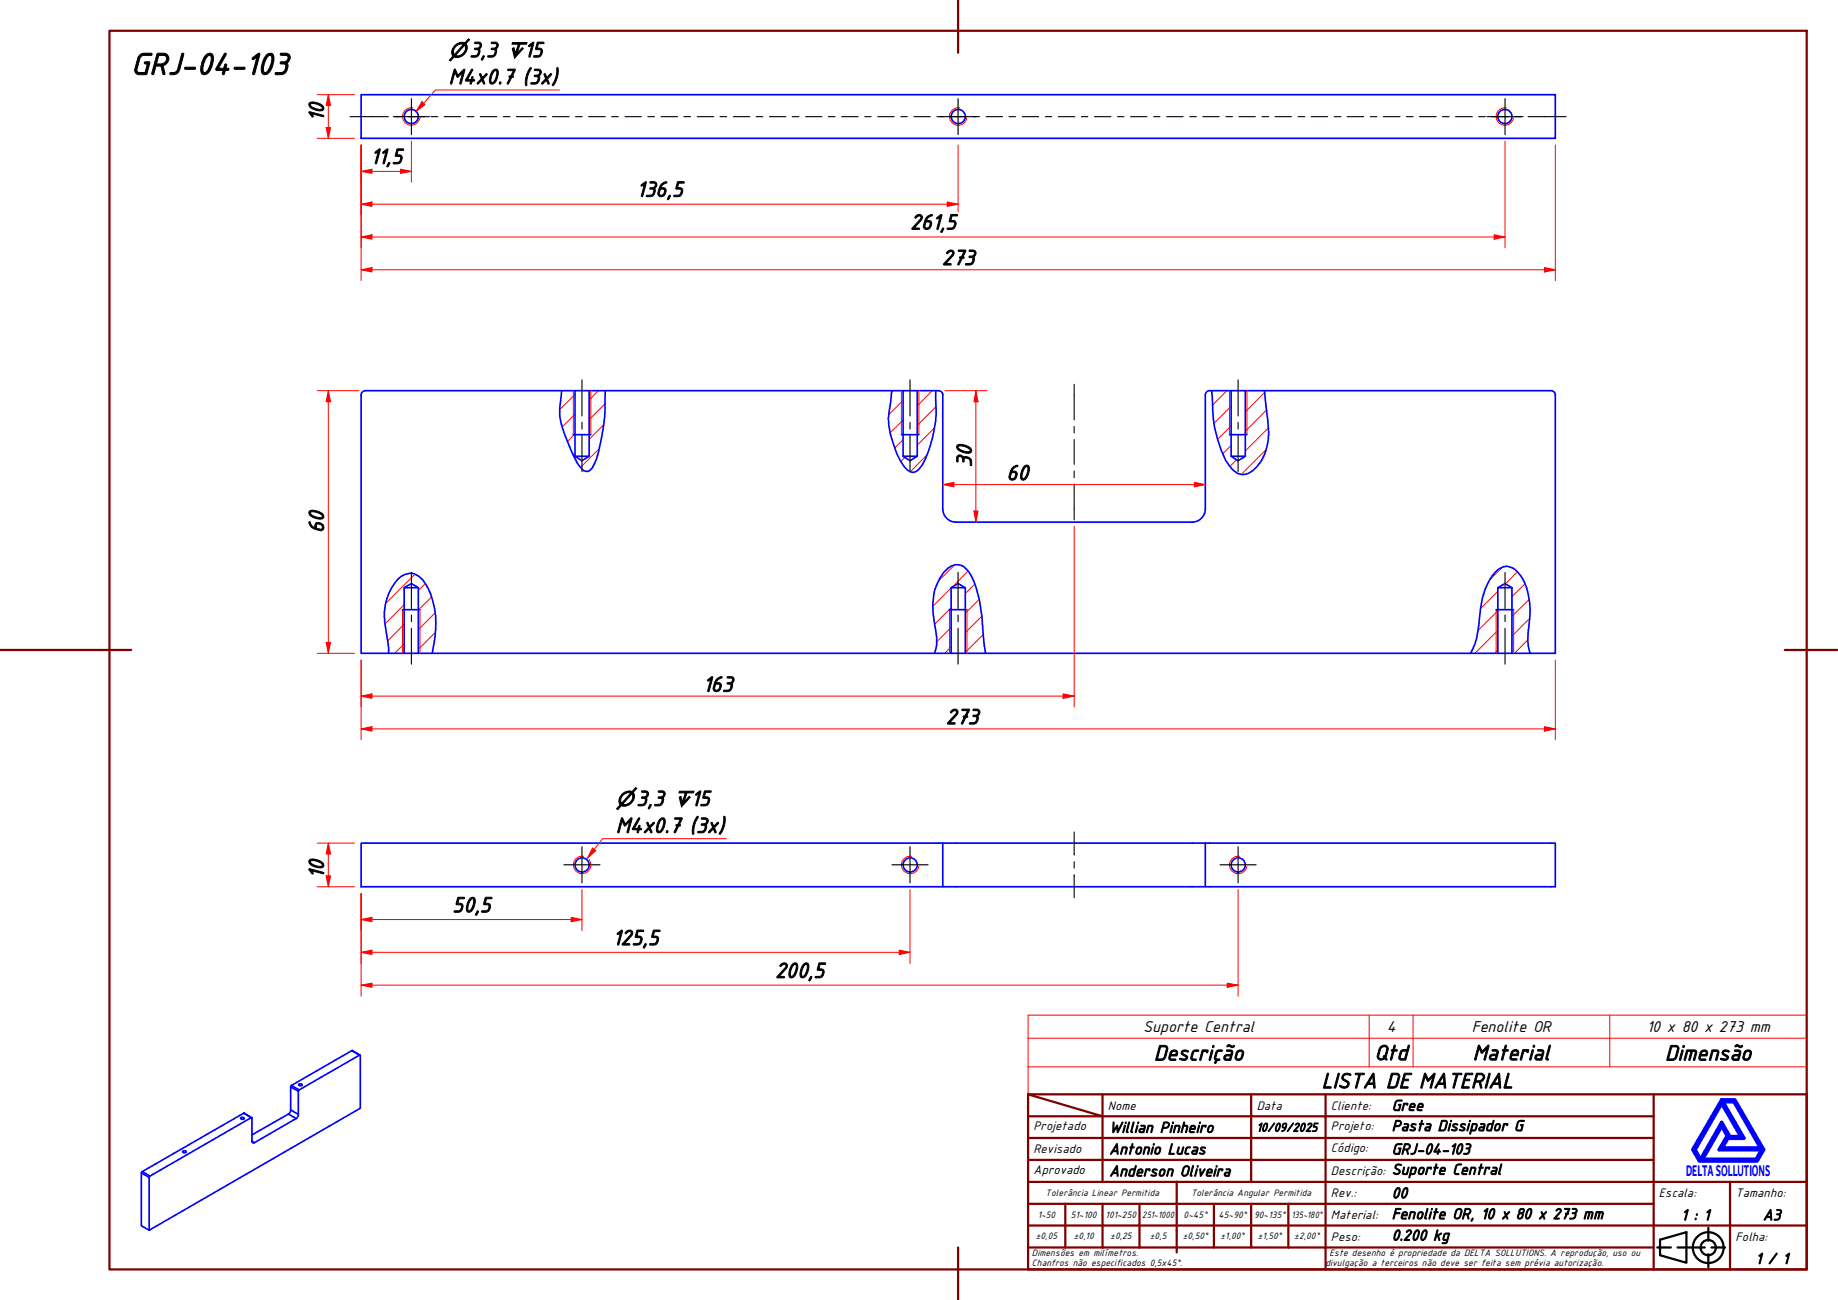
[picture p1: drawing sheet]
<svg xmlns="http://www.w3.org/2000/svg" width="420mm" height="297mm" viewBox="0 0 420 297" stroke-linecap="round" stroke-linejoin="round" font-family="sans-serif">
<!-- layer: Hatch (ABNT) -->
<g fill="none" stroke="#f00" stroke-width=".23">
<path d="M131.4 99.1l-1.7 1.8M131.4 94.7l-2.9 2.8M131.4 90.2l-3.4 3.4M136.8 89.3l-2.1 2.1M138 97.1l-3.3 3.3M138.3 92.3l-3.6 3.6M204.2 89.3l-.4 .3M206.4 96l-2.9 2.9M206.4 91.5l-3.2 3.2M213.1 89.3l-3.4 3.5M213.6 97.8l-3.9 3.9M213.9 92.9l-4.2 4.3"/>
<path d="M280.5 89.3l-3.3 3.3M281.4 97.3l-3.1 3.1M281.4 92.8l-3.9 4M285 89.3l-.3 .3M289.1 89.6l-4.4 4.5M289.5 93.7l-4.8 4.8M289.9 97.8l-5.2 5.2M131.4 103.6l-.4 .4M137 102.5l-4.3 4.3M206.4 100.4l-1.9 1.9M206.8 104.5l-.9 1M211.9 103.9l-3.8 3.9"/>
<path d="M281.4 101.8l-1.9 1.9M282.7 105l-1.6 1.6M289.4 102.8l-5.6 5.6M92.4 138.2l-4.4 4.3M94.9 131.2l-6.8 6.7M97.2 133.3l-1.6 1.6M98.7 136.4l-3.1 3M217.4 138.9l-3.7 3.7M217.4 134.4l-4.2 4.1M218.2 129.1l-3.7 3.7M221.3 130.5l-3.6 3.7M222.8 133.5l-2.1 2.1"/>
<path d="M223.8 137l-3.1 3.1M342.4 139.6l-4.6 4.5M342.4 135.1l-4 4M343.4 129.7l-2.8 2.7M346.9 130.6l-2.7 2.8M348.6 133.4l-3 2.9M349.6 137l-4 3.8M92.4 147.1l-2.2 2.2M92.4 142.6l-3.8 3.8M99.4 140.1l-3.8 3.8M99.6 144.4l-4 4M217.4 147.8l-1.4 1.5"/>
<path d="M217.4 143.4l-3.3 3.3M224.4 140.8l-3.7 3.8M224.8 145l-4.1 4.1M225.2 149l-.2 .3M342.4 148.6l-.7 .7M342.4 144.1l-5.2 5.2M349.2 146.2l-3 3.1M349.7 141.3l-4.1 4"/>
</g>
<!-- layer: Visible (ABNT) -->
<g fill="none" stroke="#00f" stroke-width=".38">
<path d="M82.5 21.6h273v10h-273zM82.5 90.3v59h6.3M128.4 89.3h3v15l1.6 1 1.7-1v-15h3.7M128.4 89.3l-.1 1.3a13.3 13.3 0 0 0 .7 8.4l1.5 3.8a11.2 11.2 0 0 0 3 4.8l.8 .1 .4-.1a8.3 8.3 0 0 0 2.1-4.4 47.9 47.9 0 0 0 1.6-13.9M128.4 89.3h-44.9a.98 .98 0 0 0-.9 1M131.1 99.3h4M131.4 89.3h3.3M138.4 89.3h65.4M203.8 89.3h2.6v15l1.6 1 1.7-1v-15h4.2M203.8 89.3l-.2 2.8a13.8 13.8 0 0 0 .4 8.7 14.2 14.2 0 0 0 3.5 6.6 1.69 1.69 0 0 0 2.5-.1 17 17 0 0 0 3.2-7.3 26.2 26.2 0 0 0 .7-9.3v-1.4M206.1 99.3h4M206.4 89.3h3.3"/>
<path d="M213.9 89.3h.7M214.5 89.3a.98 .98 0 0 1 1 1M215.5 90.3v26M275.5 90.3v26M276.5 89.3a.98 .98 0 0 0-1 1M276.5 89.3h8.2M277 89.3a49.8 49.8 0 0 0 1.3 11 14.2 14.2 0 0 0 3.5 7.1 3.1 3.1 0 0 0 4.6 .2 11 11 0 0 0 3.6-8.7l-.9-9.6M281.1 99.3h4M281.4 89.3v15l1.6 1 1.7-1v-15h4.4M289.1 89.3h65.4M354.6 89.3a.98 .98 0 0 1 .9 1M355.5 90.3v59h-5.7"/>
<path d="M131.4 104.3h3.3M206.4 104.3h3.3M215.5 116.3a3 3 0 0 0 3 3M218.6 119.3h53.9M275.5 116.3a3 3 0 0 1-3 3M281.4 104.3h3.3M92 139.3h4M92.4 134.3h3.2M217 139.3h4M217.4 134.3h3.3M342 139.3h4M342.4 134.3h3.2"/>
<path d="M88.8 149.3h3.6v-15l1.6-1 1.6 1v15M88.8 149.3a34.5 34.5 0 0 0-.9-7.1 12.1 12.1 0 0 1 3.7-10.5 3.4 3.4 0 0 1 5 .7 17.8 17.8 0 0 1 2.8 13.1l-.6 3.8M92.4 149.3h121.2M213.6 149.3h3.8v-15l1.6-1 1.7 1v15M213.6 149.3a8.3 8.3 0 0 0 .3-5.4 16.8 16.8 0 0 1 .2-10.2 7 7 0 0 1 3.9-4.6 3 3 0 0 1 3.5 1.6 24 24 0 0 1 3 11.2l.8 7.4M217.4 149.3h118.8M336.2 149.3h6.2v-15l1.6-1 1.6 1v15M336.2 149.3a17 17 0 0 0 2-8.2 19.1 19.1 0 0 1 2.9-9.5 3.8 3.8 0 0 1 4-2.1 6.6 6.6 0 0 1 3.9 4.9 21.3 21.3 0 0 1 .3 10.2l.1 3.2 .4 1.5M342.4 149.3h7.4M82.5 192.6h273v10h-273zM215.5 192.6v10M275.5 192.6v10"/>
<path d="M55.1 255.4l.3-.1 .4 .1a.35 .35 0 0 1-.4 .4 .35 .35 0 0 1-.3-.4zM55.7 254.4l.1-.1 1.7 1.1M55.7 254.4l1.7 1M55.7 254.4l-23.2 13.3M57.4 255.4h.2v5.4M57.4 255.4l-23.1 13.3M66.4 253.6v.4l-.5 .6M66.6 248l-.2 .3M66.6 248l1.8 1M67.7 255.6l-1.8-1-8.3 4.7M67.7 255.6l-9.5 5.5M68.2 254.6l-.1 .5-.4 .5"/>
<path d="M68.2 249.4l-1.8-1.1v5.3l1.8 1M68.2 249.4v5.2M68.3 247.8l.2-.2 .6 .2-.3 .3zM68.4 249l-.2 .4M80.4 240.1l.1-.1 1.8 1.1M80.4 240.1l1.8 1M80.4 240.1l-13.8 7.9M82.2 241.1h.2v12.1l-48.3 27.9v-12.1M82.2 241.1l-13.8 7.9M32.3 268v12.1l1.8 1M32.3 268l1.8 1M32.5 267.7l-.2 .3"/>
<path d="M32.5 267.7l1.8 1M34.3 268.7l-.2 .3M41.7 263.1l.4-.2 .4 .1a.39 .39 0 0 1-.3 .4 .39 .39 0 0 1-.5-.3zM57.6 260.8l.1 .3h.5M57.6 260.8l.6 .3"/>
<circle cx="94" cy="26.6" r="1.62"/>
<circle cx="219" cy="26.6" r="1.62"/>
<circle cx="344" cy="26.6" r="1.62"/>
<circle cx="133.1" cy="197.6" r="1.62"/>
<circle cx="208.1" cy="197.6" r="1.62"/>
<circle cx="283.1" cy="197.6" r="1.62"/>
</g>
<!-- layer: Visible Narrow (ABNT) -->
<g fill="none" stroke="#f00" stroke-width=".23">
<path d="M94.4 24.7a2 2 0 0 0-2.4 1.6 2 2 0 0 0 1.7 2.3 2 2 0 0 0 2.3-1.6M219.4 24.7a2 2 0 0 0-2.3 1.6 2 2 0 0 0 1.6 2.3 2 2 0 0 0 2.3-1.6M344.4 24.7a2 2 0 0 0-2.4 1.6 2 2 0 0 0 1.7 2.3 2 2 0 0 0 2.3-1.6M131.1 89.3v10M135.1 89.3v10M206.1 89.3v10M210.1 89.3v10M281.1 89.3v10M285.1 89.3v10M92 139.3v10M96 139.3v10M217 139.3v10"/>
<path d="M221 139.3v10M342 139.3v10M346 139.3v10M133.4 195.7a2 2 0 0 0-2.3 1.6 2 2 0 0 0 1.6 2.3 2 2 0 0 0 2.3-1.6M208.4 195.7a2 2 0 0 0-2.3 1.6 2 2 0 0 0 1.6 2.3 2 2 0 0 0 2.3-1.6M283.4 195.7a2 2 0 0 0-2.3 1.6 2 2 0 0 0 1.6 2.3 2 2 0 0 0 2.3-1.6"/>
</g>
<path d="M235 237.2h178v-5.2h-178v11.8M313 232v11.8M323 232v11.8M368 232v11.8M413 237.2v6.6h-178M235 243.8v6.2h178v-6.2" fill="none" stroke="#f00" stroke-width=".23"/>
<!-- layer: Borda A3/A4 (ABNT) -->
<g fill="none" stroke="#800000" stroke-width=".51">
<path d="M25 7h388v283.1h-388zM219 0v12.1M0 148.5h30M408 148.5h12M235 250l17 5.1h-17M235 250h178v40.1h-178zM252 255.1h34v4.9h17M252 255.1v15M252 250v5.1M286 250v5.1h17v4.9M303 250v5.1h75M378 250v20.1h-143"/>
<path d="M235 260h51v10.1M235 275.1h17M243.5 275.1v9.9M260.5 275.1h-8.5v9.9M269 270.1v16.1M277.5 275.1v9.9h-42.5M286 275.1v9.9h8.5M294.5 275.1v9.9M303 275.1h-42.5v9.9M303 260v5h-68M303 275.1v9.9h75M303 260h75"/>
<path d="M303 275.1h75M378 265h-75v10.1M395.5 270.1v9.9h17.5M413 270.1h-35v9.9h17.5v10.1M219 285v12M235 280h143v10.1M277.5 285h8.5M294.5 285h8.5v5.1"/>
</g>
<path d="M393.6 257.3l1.2 2.2-1.8 3.2h9.7l-1.3 2.2h-12.2zM393.6 252.1l4.4 7.6h-2.6l-1.8-3.2-4.9 8.4-1.2-2.2zM393.6 251.3h3l6.6 11.4-1.6 2.6h-13.1l-1.5-2.6zM393.8 251.7h2.6l6.1 10.6h-8.8l1.3-2.2h3.7zM395 259.7h.2l-.1 .2z" fill="none" stroke="#00f" stroke-width=".83"/>
<!-- layer: 0 -->
<path d="M388.5 265.3h13.1" fill="none" stroke="#000" stroke-width=".23"/>
<g fill="none" stroke="#000" stroke-width=".51">
<path d="M378.8 285h3.2M379.5 283.3l6-1.8v7l-6-1.7zM383.5 285h6.2M390.5 280.5v3M390.5 286.6v2.9M391.2 285h3.1"/>
<circle cx="390.5" cy="285.1" r="3.5"/>
<circle cx="390.5" cy="285.1" r="1.75"/>
</g>
<!-- layer: Linha de centro (ISO) -->
<g fill="none" stroke="#000" stroke-width=".25">
<path d="M80 26.7h8.8M90.3 26.7h1.5M93.3 26.7h3.7M98.6 26.7h1.5M101.5 26.7h3.8M106.8 26.7h1.5M109.8 26.7h3.8M115.1 26.7h1.5M118 26.7h3.9M123.3 26.7h1.5M126.3 26.7h3.8M131.6 26.7h1.5"/>
<path d="M134.6 26.7h3.8M139.8 26.7h1.6M142.9 26.7h3.7M148.1 26.7h1.5M151.1 26.7h3.8M156.3 26.7h1.6M159.4 26.7h3.7M164.6 26.7h1.5M167.6 26.7h3.8M172.8 26.7h1.6M175.9 26.7h3.7M181.1 26.7h1.5"/>
<path d="M184.1 26.7h3.8M189.4 26.7h1.5M192.4 26.7h3.8M197.7 26.7h1.4M200.7 26.7h3.7M205.9 26.7h1.5M208.9 26.7h3.8M214.2 26.7h1.4M217.2 26.7h3.7M222.4 26.7h1.5M225.4 26.7h3.8M230.7 26.7h1.5"/>
<path d="M233.7 26.7h3.7M239 26.7h1.4M241.9 26.7h3.8M247.2 26.7h1.5M250.2 26.7h3.7M255.5 26.7h1.4M258.4 26.7h3.8M263.7 26.7h1.5M266.7 26.7h3.7M272 26.7h1.5M275 26.7h3.7M280.2 26.7h1.5"/>
<path d="M283.2 26.7h3.8M288.5 26.7h1.5M291.5 26.7h3.7M296.7 26.7h1.6M299.7 26.7h3.8M305 26.7h1.5M308 26.7h3.7M313.2 26.7h1.6M316.2 26.7h3.8M321.5 26.7h1.5M324.5 26.7h3.8M329.8 26.7h1.5"/>
<path d="M332.7 26.7h3.8M338 26.7h1.5M341 26.7h3.8M346.3 26.7h1.5M349.3 26.7h8.7M133 86.8v8.2M133 96.5v1.5M133 99.5v8.2M208 86.8v8.2M208 96.5v1.5M208 99.5v8.2M283 86.8v8.2"/>
<path d="M283 96.5v1.5M283 99.5v8.2M94 130.8v8.3M219 130.8v8.3M344 130.8v8.3M94 140.5v1.5M94 143.6v8.2M219 140.5v1.5M219 143.6v8.2M344 140.5v1.5M344 143.6v8.2"/>
</g>
<!-- layer: Marca de centro (ISO) -->
<path d="M89.9 26.7h8.3M94 22.5v8.3M214.9 26.7h8.2M219 22.5v8.3M339.9 26.7h8.3M344 22.5v8.3M128.9 197.6h8.3M133 193.5v8.2M203.9 197.6h8.3M208 193.5v8.2M278.9 197.6h8.2M283 193.5v8.2" fill="none" stroke="#000" stroke-width=".25"/>
<path d="M75.1 146.8v2.5" fill="none" stroke="#f00" stroke-width=".23"/>
<path d="M74.5 146.8h1.1l-.5 2.5z" fill="#f00"/>
<path d="M75.1 89.3v2.5M74.5 146.8h1.1l-.5 2.5z" fill="none" stroke="#f00" stroke-width=".23"/>
<path d="M75.1 89.3l.5 2.5h-1.1z" fill="#f00"/>
<path d="M72.5 89.3h9.5M75.1 89.3l.5 2.5h-1.1zM75.1 91.8v55M72.5 149.3h8.5M82.5 166.5h2.5" fill="none" stroke="#f00" stroke-width=".23"/>
<path d="M82.5 166.5l2.5-.5v1.1z" fill="#f00"/>
<path d="M82.5 166.5l2.5-.5v1.1zM353.1 166.5h2.4" fill="none" stroke="#f00" stroke-width=".23"/>
<path d="M353.1 166l2.4 .5-2.4 .6z" fill="#f00"/>
<path d="M82.5 61.6h2.5M82.5 150.8v18.2M355.5 150.8v18.2M85 166.5h268.1M353.1 166l2.4 .5-2.4 .6z" fill="none" stroke="#f00" stroke-width=".23"/>
<path d="M82.5 61.6l2.5-.5v1.1z" fill="#f00"/>
<path d="M82.5 61.6l2.5-.5v1.1zM353.1 61.6h2.4" fill="none" stroke="#f00" stroke-width=".23"/>
<path d="M353.1 61.1l2.4 .5-2.4 .6z" fill="#f00"/>
<path d="M82.5 33.1v31M82.5 39.2h2.5M355.5 33.1v31M85 61.6h268.1M353.1 61.1l2.4 .5-2.4 .6z" fill="none" stroke="#f00" stroke-width=".23"/>
<path d="M82.5 39.2l2.5-.5v.9z" fill="#f00"/>
<path d="M82.5 39.2l2.5-.5v.9zM91.6 39.2h2.4" fill="none" stroke="#f00" stroke-width=".23"/>
<path d="M91.6 38.7l2.4 .5-2.4 .4z" fill="#f00"/>
<path d="M82.5 33.1v8.5M85 39.2h6.6M91.6 38.7l2.4 .5-2.4 .4zM94 32.2v9.4M82.5 46.7h2.5" fill="none" stroke="#f00" stroke-width=".23"/>
<path d="M82.5 46.7l2.5-.5v1z" fill="#f00"/>
<path d="M82.5 46.7l2.5-.5v1zM216.5 46.7h2.5" fill="none" stroke="#f00" stroke-width=".23"/>
<path d="M216.5 46.2l2.5 .5-2.5 .5z" fill="#f00"/>
<path d="M82.5 33.1v16M219 33.1v15.3M82.5 54.2h2.5M85 46.7h131.5M216.5 46.2l2.5 .5-2.5 .5z" fill="none" stroke="#f00" stroke-width=".23"/>
<path d="M82.5 54.2l2.5-.6v1.1z" fill="#f00"/>
<path d="M82.5 54.2l2.5-.6v1.1zM341.6 54.2h2.4" fill="none" stroke="#f00" stroke-width=".23"/>
<path d="M341.6 53.6l2.4 .6-2.4 .5z" fill="#f00"/>
<path d="M82.5 33.1v23.5M344 32.2v24.4M85 54.2h256.6M341.6 53.6l2.4 .6-2.4 .5zM82.5 210.1h2.5" fill="none" stroke="#f00" stroke-width=".23"/>
<path d="M82.5 210.1l2.5-.5v1z" fill="#f00"/>
<path d="M82.5 210.1l2.5-.5v1zM130.6 210.1h2.4" fill="none" stroke="#f00" stroke-width=".23"/>
<path d="M130.6 209.6l2.4 .5-2.4 .5z" fill="#f00"/>
<path d="M82.5 204.1v8.5M82.5 217.6h2.5M85 210.1h45.6M130.6 209.6l2.4 .5-2.4 .5zM133 203.2v9.4" fill="none" stroke="#f00" stroke-width=".23"/>
<path d="M82.5 217.6l2.5-.5v1z" fill="#f00"/>
<path d="M82.5 217.6l2.5-.5v1zM205.5 217.6h2.5" fill="none" stroke="#f00" stroke-width=".23"/>
<path d="M205.5 217.1l2.5 .5-2.5 .5z" fill="#f00"/>
<path d="M82.5 204.1v16M85 217.6h120.5M205.5 217.1l2.5 .5-2.5 .5zM208 203.2v16.9M82.5 225.1h2.5" fill="none" stroke="#f00" stroke-width=".23"/>
<path d="M82.5 225.1l2.5-.5v1z" fill="#f00"/>
<path d="M82.5 225.1l2.5-.5v1zM280.5 225.1h2.5" fill="none" stroke="#f00" stroke-width=".23"/>
<path d="M280.5 224.6l2.5 .5-2.5 .5z" fill="#f00"/>
<path d="M75.1 21.6v2.5M82.5 204.1v23.5M283 203.2v24.4M85 225.1h195.5M280.5 224.6l2.5 .5-2.5 .5z" fill="none" stroke="#f00" stroke-width=".23"/>
<path d="M75.1 21.6l.5 2.5h-1.1z" fill="#f00"/>
<path d="M75.1 21.6l.5 2.5h-1.1zM75.1 29.1v2.5" fill="none" stroke="#f00" stroke-width=".23"/>
<path d="M74.5 29.1h1.1l-.5 2.5z" fill="#f00"/>
<path d="M72.5 31.6h8.5M72.5 21.6h8.5M74.5 29.1h1.1l-.5 2.5zM75.1 24.1v5" fill="none" stroke="#f00" stroke-width=".23"/>
<path d="M96.8 23.6l-1.7 1.8" fill="none" stroke="#f00" stroke-width=".23"/>
<path d="M96.5 23.2l.7 .7-2.1 1.5z" fill="#f00"/>
<path d="M96.5 23.2l.7 .7-2.1 1.5zM127.9 20.6h-28.3l-2.8 3M135.8 194.1l-1.5 2" fill="none" stroke="#f00" stroke-width=".23"/>
<path d="M135.4 193.8l.8 .6-1.9 1.7z" fill="#f00"/>
<path d="M134.7 196.4l.4 1.1M135.1 197.7l-.2 .6M135.4 193.8l.8 .6-1.9 1.7zM166.1 191.6h-28.4l-1.9 2.5" fill="none" stroke="#f00" stroke-width=".23"/>
<path d="M75.1 200.1v2.5" fill="none" stroke="#f00" stroke-width=".23"/>
<path d="M74.5 200.1h1.1l-.5 2.5z" fill="#f00"/>
<path d="M75.1 192.6v2.5M74.5 200.1h1.1l-.5 2.5z" fill="none" stroke="#f00" stroke-width=".23"/>
<path d="M75.1 192.6l.5 2.5h-1.1z" fill="#f00"/>
<path d="M82.5 159.1h2.5M72.5 192.6h8.5M75.1 192.6l.5 2.5h-1.1zM75.1 195.1v5M72.5 202.6h8.5" fill="none" stroke="#f00" stroke-width=".23"/>
<!-- layer: Linha de centro (ISO) -->
<path d="M245.6 87.8v8.1M245.6 97.5v1.4M245.6 100.4v5.7M245.6 107.6v1.5M245.6 110.6v8.2" fill="none" stroke="#000" stroke-width=".25"/>
<path d="M82.5 159.1l2.5-.6v1.1z" fill="#f00"/>
<path d="M82.5 159.1l2.5-.6v1.1zM243 159.1h2.6" fill="none" stroke="#f00" stroke-width=".23"/>
<path d="M243 158.5l2.6 .6-2.6 .5z" fill="#f00"/>
<path d="M215.5 110.7h2.6M245.6 120.3v41.2M82.5 150.8v10.7M85 159.1h158M243 158.5l2.6 .6-2.6 .5z" fill="none" stroke="#f00" stroke-width=".23"/>
<path d="M215.5 110.7l2.6-.5v1z" fill="#f00"/>
<path d="M215.5 110.7l2.6-.5v1zM273 110.7h2.5" fill="none" stroke="#f00" stroke-width=".23"/>
<path d="M273 110.2l2.5 .5-2.5 .5z" fill="#f00"/>
<path d="M223.1 89.3v2.5M218.1 110.7h54.9M273 110.2l2.5 .5-2.5 .5z" fill="none" stroke="#f00" stroke-width=".23"/>
<path d="M223.1 89.3l.5 2.5h-1z" fill="#f00"/>
<path d="M223.1 89.3l.5 2.5h-1zM223.1 116.8v2.5" fill="none" stroke="#f00" stroke-width=".23"/>
<path d="M222.6 116.8h1l-.5 2.5z" fill="#f00"/>
<path d="M216 89.3h9.6M223.1 91.8v25M222.6 116.8h1l-.5 2.5z" fill="none" stroke="#f00" stroke-width=".23"/>
<!-- layer: Linha de centro (ISO) -->
<path d="M245.6 190.1v5.3M245.6 196.9v1.5M245.6 199.9v5.2" fill="none" stroke="#000" stroke-width=".25"/>
<text font-size="7.6" x="30" y="17.1">GRJ-04-103</text>
<g font-size="5.3">
<text x="102.6" y="19.2">M4x0.7 (3x)</text>
<text x="74" y="27.8" transform="rotate(-90 74 27.8)">10</text>
<text x="84.6" y="37.5">11,5</text>
<text x="145.5" y="44.9">136,5</text>
<text x="208" y="52.4">261,5</text>
<text x="215.3" y="60.6">273</text>
<text x="222.1" y="106.8" transform="rotate(-90 222.1 106.8)">30</text>
<text x="230.1" y="109.7">60</text>
<text x="74" y="121.8" transform="rotate(-90 74 121.8)">60</text>
<text x="160.7" y="158">163</text>
<text x="216.2" y="165.5">273</text>
<text x="140.8" y="190.3">M4x0.7 (3x)</text>
<text x="74" y="200.8" transform="rotate(-90 74 200.8)">10</text>
<text x="103.4" y="208.5">50,5</text>
<text x="140" y="215.9">125,5</text>
<text x="177.2" y="223.4">200,5</text>
<text x="263.8" y="242.3">Descrição</text>
<text x="314.2" y="242.2">Qtd</text>
<text x="336.7" y="242.2">Material</text>
<text x="380.6" y="242.3">Dimensão</text>
<text x="302.1" y="248.7">LISTA DE MATERIAL</text>
</g>
<g font-size="4.8">
<text x="102.6" y="13.1">⌀3,3 ↧15</text>
<text x="140.8" y="184.1">⌀3,3 ↧15</text>
</g>
<g font-size="3.9">
<text x="261.3" y="235.8">Suporte Central</text>
<text x="317" y="235.8">4</text>
<text x="336.4" y="235.8">Fenolite OR</text>
<text x="376.4" y="235.8">10 x 80 x 273 mm</text>
</g>
<g font-size="3.8">
<text x="318.1" y="253.8">Gree</text>
<text x="253.6" y="258.8">Willian Pinheiro</text>
<text x="253.6" y="263.8">Antonio Lucas</text>
<text x="318.1" y="263.8">GRJ-04-103</text>
<text x="318.1" y="258.4">Pasta Dissipador G</text>
<text x="253.6" y="268.8">Anderson Oliveira</text>
<text x="318.1" y="268.4">Suporte Central</text>
<text x="318.1" y="273.8">00</text>
<text x="318.1" y="278.6">Fenolite OR, 10 x 80 x 273 mm</text>
<text x="384.3" y="278.8">1 : 1</text>
<text x="403" y="278.8">A3</text>
<text x="318.1" y="283.4">0.200 kg</text>
<text x="401.3" y="288.8">1 / 1</text>
</g>
<text font-size="3.8" fill="#00f" x="385.4" y="268.8">DELTASOLLUTIONS</text>
<g font-size="3">
<text x="253.2" y="253.5">Nome</text>
<text x="287.3" y="253.5">Data</text>
<text x="304.2" y="253.5">Cliente:</text>
<text x="236.2" y="263.5">Revisado</text>
<text x="236.2" y="258.2">Projetado</text>
<text x="287.2" y="258.6">10/09/2025</text>
<text x="304.2" y="263.3">Código:</text>
<text x="304.2" y="258.2">Projeto:</text>
<text x="236.2" y="268.2">Aprovado</text>
<text x="304.2" y="268.4">Descrição:</text>
<text x="304.2" y="273.5">Rev.:</text>
<text x="379.2" y="273.5">Escala:</text>
<text x="396.7" y="273.5">Tamanho:</text>
<text x="304.2" y="278.6">Material:</text>
<text x="304.2" y="283.5">Peso:</text>
<text x="396.7" y="283.5">Folha:</text>
</g>
<g font-size="2.3">
<text x="239" y="273.4">Tolerância Linear Permitida</text>
<text x="272.3" y="273.2">Tolerância Angular Permitida</text>
<text x="237.2" y="278.3">1~50</text>
<text x="244.8" y="278.3">51~100</text>
<text x="252.7" y="278.3">101~250</text>
<text x="261.1" y="278.3">251~1000</text>
<text x="270.6" y="278.3">0~45°</text>
<text x="278.5" y="278.3">45~90°</text>
<text x="286.7" y="278.3">90~135°</text>
<text x="295.2" y="278.3">135~180°</text>
<text x="235.9" y="287.1">Dimensões em milímetros.</text>
<text x="236.8" y="283.1">±0,05</text>
<text x="245.5" y="283.1">±0,10</text>
<text x="253.8" y="283.1">±0,25</text>
<text x="262.8" y="283.1">±0,5</text>
<text x="270.4" y="283.1">±0,50°</text>
<text x="279" y="283.1">±1,00°</text>
<text x="287.5" y="283.1">±1,50°</text>
<text x="295.8" y="283.1">±2,00°</text>
<text x="303.9" y="287.1">Este desenho é propriedade da DELTA SOLLUTIONS. A reprodução, uso ou</text>
<text x="235.9" y="289.2">Chanfros não especificados 0,5x45°.</text>
<text x="303" y="289.2">divulgação a terceiros não deve ser feita sem prévia autorização.</text>
</g>
</svg>
